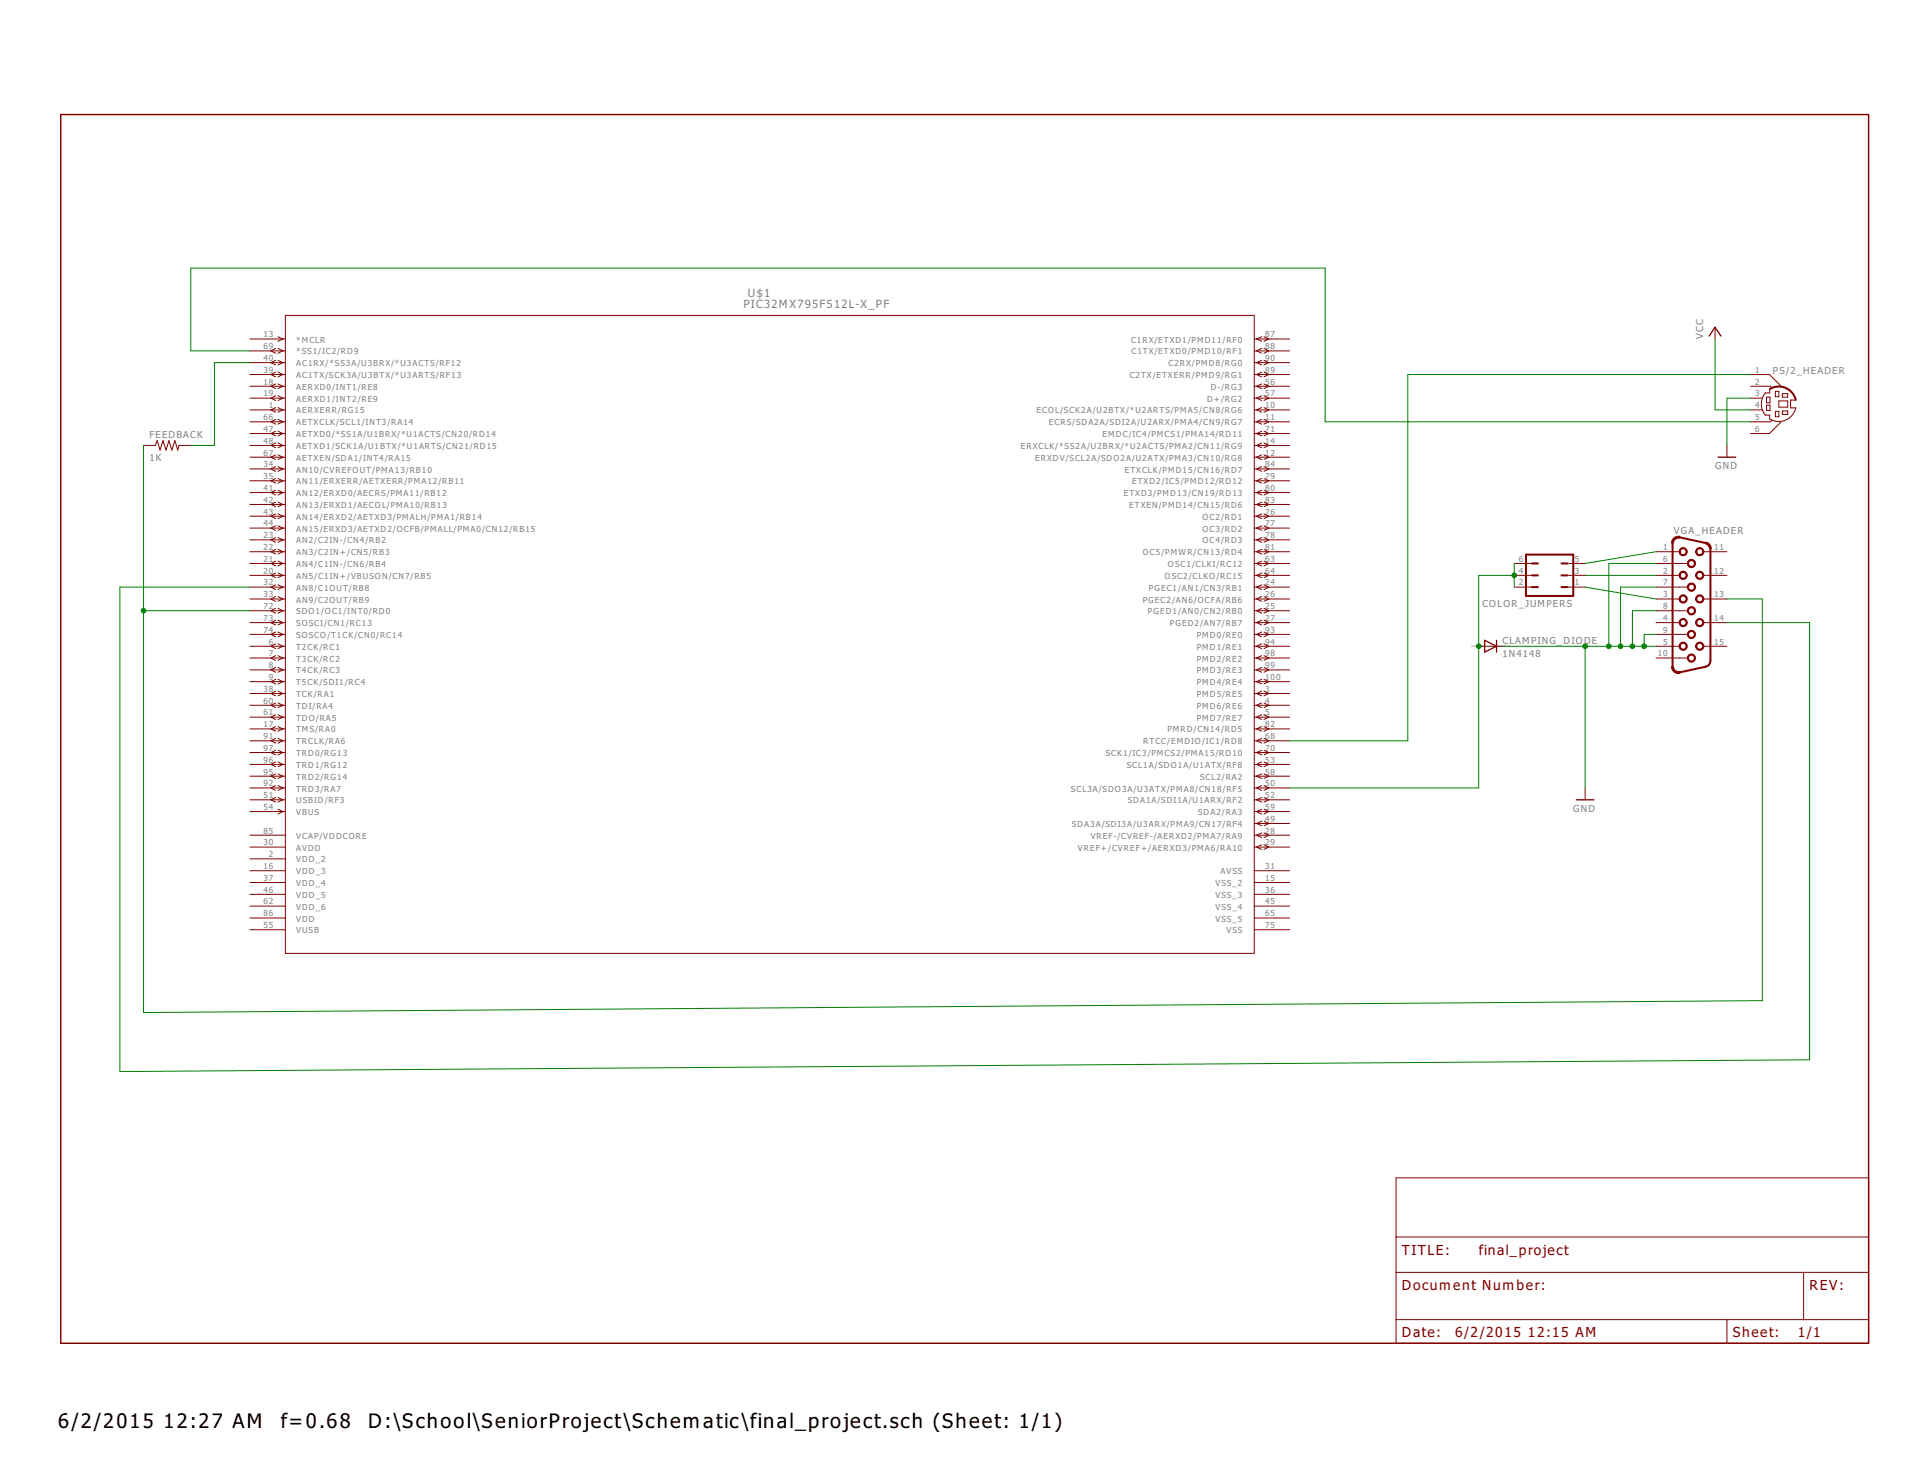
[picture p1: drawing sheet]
<svg xmlns="http://www.w3.org/2000/svg" width="279mm" height="216mm" viewBox="0 0 279 216" stroke-linecap="round" stroke-linejoin="round" font-family="sans-serif">
<path d="M249.5 49.1l.9-1.3 .8 1.3M250.8 66.7h2.6M216.7 93.5l1.8 .8-1.8 .9zM218.5 93.5v1.7M230.1 116.8h2.6" fill="none" stroke="#800000" stroke-width=".19"/>
<g fill="none" stroke="#800000" stroke-width=".15">
<path d="M36.5 56.4h5.2M36.5 54.7h5.2M36.5 58.1h5.2M36.5 59.8h5.2M36.5 49.5h5.2M36.5 51.2h5.2M36.5 52.9h5.2M40.2 50.9l-.7 .3 .7 .4M40.2 52.6l-.7 .3 .7 .4M40.2 54.3l-.7 .4 .7 .3M40.2 56l-.7 .4 .7 .3M40.2 57.8l-.7 .3 .7 .4"/>
<path d="M40.2 59.5l-.7 .3 .7 .4M40.6 49.1l.7 .4-.7 .3M40.6 50.9l.7 .3-.7 .4M40.6 52.6l.7 .3-.7 .4M40.6 54.3l.7 .4-.7 .3M40.6 56l.7 .4-.7 .3M40.6 57.8l.7 .3-.7 .4M40.6 59.5l.7 .3-.7 .4M41.7 46h141.4v93.2h-141.4zM183.1 56.4h5.2M183.1 54.7h5.2M183.1 58.1h5.2"/>
<path d="M183.1 59.8h5.2M183.1 49.5h5.2M183.1 51.2h5.2M183.1 52.9h5.2M184.2 49.1l-.8 .4 .8 .3M184.2 50.9l-.8 .3 .8 .4M184.2 52.6l-.8 .3 .8 .4M184.2 54.3l-.8 .4 .8 .3M184.2 56l-.8 .4 .8 .3M184.2 57.8l-.8 .3 .8 .4M184.2 59.5l-.8 .3 .8 .4M184.5 49.1l.7 .4-.7 .3"/>
<path d="M184.5 50.9l.7 .3-.7 .4M184.5 52.6l.7 .3-.7 .4M184.5 54.3l.7 .4-.7 .3M184.5 56l.7 .4-.7 .3M184.5 57.8l.7 .3-.7 .4M184.5 59.5l.7 .3-.7 .4M250.4 47.8v1.7M255.5 56.4h3l.1 .2M255.5 54.7h2.8l1.7 1.7M255.5 58.1h1.8M255.5 59.8h1.8M257.9 58h.5v.8h-.5z"/>
<path d="M257.9 59.1h.5v.8h-.5zM258.3 56.8v.6h-.6a2.58 2.58 0 0 0 0 3.2h.6v.6a2.56 2.56 0 0 0 3.8-1.7h-.7v-1.1h.7M259.2 57.1h.5v.8h-.5zM259.7 58.5h1.3v.9h-1.3zM260.2 57.5h.8v.5h-.8zM260.2 60h.8v.5h-.8zM21 65h1.7l.2-.7 .5 1.4 .4-1.4 .4 1.4 .5-1.4 .4 1.4 .4-1.4 .5 1.4 .1-.7h1.8M36.5 65h5.2M36.5 61.6h5.2M36.5 63.3h5.2M36.5 66.7h5.2M36.5 68.5h5.2"/>
<path d="M36.5 70.2h5.2M36.5 71.9h5.2M36.5 73.6h5.2M36.5 75.4h5.2M36.5 77.1h5.2M36.5 78.8h5.2M40.2 61.2l-.7 .4 .7 .3M40.2 62.9l-.7 .4 .7 .3M40.2 64.7l-.7 .3 .7 .4M40.2 66.4l-.7 .3 .7 .4M40.2 68.1l-.7 .4 .7 .3M40.2 69.8l-.7 .4 .7 .3"/>
<path d="M40.2 71.6l-.7 .3 .7 .4M40.2 73.3l-.7 .3 .7 .4M40.2 75l-.7 .4 .7 .3M40.2 76.8l-.7 .3 .7 .3M40.2 78.5l-.7 .3 .7 .4M40.6 61.2l.7 .4-.7 .3M40.6 62.9l.7 .4-.7 .3M40.6 64.7l.7 .3-.7 .4M40.6 66.4l.7 .3-.7 .4M40.6 68.1l.7 .4-.7 .3M40.6 69.8l.7 .4-.7 .3M40.6 71.6l.7 .3-.7 .4"/>
<path d="M40.6 73.3l.7 .3-.7 .4M40.6 75l.7 .4-.7 .3M40.6 76.8l.7 .3-.7 .3M40.6 78.5l.7 .3-.7 .4M183.1 65h5.2M183.1 61.6h5.2M183.1 63.3h5.2M183.1 66.7h5.2M183.1 68.5h5.2M183.1 70.2h5.2M183.1 71.9h5.2M183.1 73.6h5.2"/>
<path d="M183.1 75.4h5.2M183.1 77.1h5.2M183.1 78.8h5.2M184.2 61.2l-.8 .4 .8 .3M184.2 62.9l-.8 .4 .8 .3M184.2 64.7l-.8 .3 .8 .4M184.2 66.4l-.8 .3 .8 .4M184.2 68.1l-.8 .4 .8 .3M184.2 69.8l-.8 .4 .8 .3M184.2 71.6l-.8 .3 .8 .4M184.2 73.3l-.8 .3 .8 .4M184.2 75l-.8 .4 .8 .3"/>
<path d="M184.2 76.8l-.8 .3 .8 .3M184.2 78.5l-.8 .3 .8 .4M184.5 61.2l.7 .4-.7 .3M184.5 62.9l.7 .4-.7 .3M184.5 64.7l.7 .3-.7 .4M184.5 66.4l.7 .3-.7 .4M184.5 68.1l.7 .4-.7 .3M184.5 69.8l.7 .4-.7 .3M184.5 71.6l.7 .3-.7 .4M184.5 73.3l.7 .3-.7 .4M184.5 75l.7 .4-.7 .3M184.5 76.8l.7 .3-.7 .3"/>
<path d="M184.5 78.5l.7 .3-.7 .4M252.1 65v1.7M258.6 61.4l-.1 .2h-3M259.2 60h.5v.8h-.5zM260 61.6l-1.7 1.7h-2.8M36.5 94.3h5.2M36.5 82.3h5.2M36.5 85.7h5.2M36.5 89.2h5.2M36.5 92.6h5.2M36.5 96.1h5.2M36.5 80.5h5.2"/>
<path d="M36.5 84h5.2M36.5 87.4h5.2M36.5 90.9h5.2M36.5 97.8h5.2M36.5 99.5h5.2M40.2 80.2l-.7 .3 .7 .4M40.2 81.9l-.7 .4 .7 .3M40.2 83.7l-.7 .3 .7 .3M40.2 85.4l-.7 .3 .7 .4M40.2 87.1l-.7 .3 .7 .4M40.2 88.8l-.7 .4 .7 .3M40.2 90.5l-.7 .4 .7 .3"/>
<path d="M40.2 92.3l-.7 .3 .7 .4M40.2 94l-.7 .3 .7 .4M40.2 95.7l-.7 .4 .7 .3M40.2 97.4l-.7 .4 .7 .3M40.2 99.2l-.7 .3 .7 .3M40.6 80.2l.7 .3-.7 .4M40.6 81.9l.7 .4-.7 .3M40.6 83.7l.7 .3-.7 .3M40.6 85.4l.7 .3-.7 .4M40.6 87.1l.7 .3-.7 .4M40.6 88.8l.7 .4-.7 .3M40.6 90.5l.7 .4-.7 .3"/>
<path d="M40.6 92.3l.7 .3-.7 .4M40.6 94l.7 .3-.7 .4M40.6 95.7l.7 .4-.7 .3M40.6 97.4l.7 .4-.7 .3M40.6 99.2l.7 .3-.7 .3M183.1 94.3h5.2M183.1 82.3h5.2M183.1 85.7h5.2M183.1 89.2h5.2M183.1 92.6h5.2M183.1 96.1h5.2M183.1 80.5h5.2"/>
<path d="M183.1 84h5.2M183.1 87.4h5.2M183.1 90.9h5.2M183.1 97.8h5.2M183.1 99.5h5.2M184.2 80.2l-.8 .3 .8 .4M184.2 81.9l-.8 .4 .8 .3M184.2 83.7l-.8 .3 .8 .3M184.2 85.4l-.8 .3 .8 .4M184.2 87.1l-.8 .3 .8 .4M184.2 88.8l-.8 .4 .8 .3M184.2 90.5l-.8 .4 .8 .3"/>
<path d="M184.2 92.3l-.8 .3 .8 .4M184.2 94l-.8 .3 .8 .4M184.2 95.7l-.8 .4 .8 .3M184.2 97.4l-.8 .4 .8 .3M184.2 99.2l-.8 .3 .8 .3M184.5 80.2l.7 .3-.7 .4M184.5 81.9l.7 .4-.7 .3M184.5 83.7l.7 .3-.7 .3M184.5 85.4l.7 .3-.7 .4M184.5 87.1l.7 .3-.7 .4M184.5 88.8l.7 .4-.7 .3M184.5 90.5l.7 .4-.7 .3"/>
<path d="M184.5 92.3l.7 .3-.7 .4M184.5 94l.7 .3-.7 .4M184.5 95.7l.7 .4-.7 .3M184.5 97.4l.7 .4-.7 .3M184.5 99.2l.7 .3-.7 .3M215.9 94.3h3.4M221 82.3h2.6M221 85.7h2.6M221 84h2.6M228.8 82.3h2.6M228.8 85.7h2.6M228.8 84h2.6"/>
<path d="M241.7 94.3h3.5M241.7 82.3h4.7M241.7 85.7h4.7M241.7 89.2h4.7M241.7 92.6h4.7M241.7 96.1h4.7M241.7 80.5h3.5M241.7 84h3.5M241.7 87.4h3.5M241.7 90.9h3.5M248.6 94.3h3.5M248.6 80.5h3.5"/>
<path d="M248.6 84h3.5M248.6 87.4h3.5M248.6 90.9h3.5M36.5 101.2h5.2M36.5 103h5.2M36.5 104.7h5.2M36.5 106.4h5.2M36.5 108.1h5.2M36.5 109.9h5.2M36.5 111.6h5.2M36.5 113.3h5.2M36.5 115h5.2"/>
<path d="M36.5 116.8h5.2M36.5 118.5h5.2M40.2 100.9l-.7 .3 .7 .4M40.2 102.6l-.7 .4 .7 .3M40.2 104.3l-.7 .4 .7 .3M40.2 106.1l-.7 .3 .7 .3M40.2 107.8l-.7 .3 .7 .4M40.2 109.5l-.7 .4 .7 .3M40.2 111.2l-.7 .4 .7 .3M40.2 113l-.7 .3 .7 .3M40.2 114.7l-.7 .3 .7 .4M40.2 116.4l-.7 .4 .7 .3"/>
<path d="M40.6 100.9l.7 .3-.7 .4M40.6 102.6l.7 .4-.7 .3M40.6 104.3l.7 .4-.7 .3M40.6 106.1l.7 .3-.7 .3M40.6 107.8l.7 .3-.7 .4M40.6 109.5l.7 .4-.7 .3M40.6 111.2l.7 .4-.7 .3M40.6 113l.7 .3-.7 .3M40.6 114.7l.7 .3-.7 .4M40.6 116.4l.7 .4-.7 .3M40.6 118.1l.7 .4-.7 .3M183.1 101.2h5.2"/>
<path d="M183.1 103h5.2M183.1 104.7h5.2M183.1 106.4h5.2M183.1 108.1h5.2M183.1 109.9h5.2M183.1 111.6h5.2M183.1 113.3h5.2M183.1 115h5.2M183.1 116.8h5.2M183.1 118.5h5.2M184.2 100.9l-.8 .3 .8 .4M184.2 102.6l-.8 .4 .8 .3"/>
<path d="M184.2 104.3l-.8 .4 .8 .3M184.2 106.1l-.8 .3 .8 .3M184.2 107.8l-.8 .3 .8 .4M184.2 109.5l-.8 .4 .8 .3M184.2 111.2l-.8 .4 .8 .3M184.2 113l-.8 .3 .8 .3M184.2 114.7l-.8 .3 .8 .4M184.2 116.4l-.8 .4 .8 .3M184.2 118.1l-.8 .4 .8 .3M184.2 119.9l-.8 .3 .8 .3M184.5 100.9l.7 .3-.7 .4M184.5 102.6l.7 .4-.7 .3"/>
<path d="M184.5 104.3l.7 .4-.7 .3M184.5 106.1l.7 .3-.7 .3M184.5 107.8l.7 .3-.7 .4M184.5 109.5l.7 .4-.7 .3M184.5 111.2l.7 .4-.7 .3M184.5 113l.7 .3-.7 .3M184.5 114.7l.7 .3-.7 .4M184.5 116.4l.7 .4-.7 .3M184.5 118.1l.7 .4-.7 .3M184.5 119.9l.7 .3-.7 .3M231.4 115v1.8M36.5 121.9h5.2"/>
<path d="M36.5 123.7h5.2M36.5 125.4h5.2M36.5 127.1h5.2M36.5 128.8h5.2M36.5 130.6h5.2M36.5 132.3h5.2M36.5 134h5.2M36.5 135.7h5.2M183.1 121.9h5.2M183.1 123.7h5.2M183.1 127.1h5.2M183.1 128.8h5.2"/>
<path d="M183.1 130.6h5.2M183.1 132.3h5.2M183.1 134h5.2M183.1 135.7h5.2M183.1 120.2h5.2M184.2 121.6l-.8 .3 .8 .4M184.2 123.3l-.8 .4 .8 .3M184.5 121.6l.7 .3-.7 .4M184.5 123.3l.7 .4-.7 .3M203.8 171.9h69v24.2h-69zM203.8 185.7h69M203.8 192.6h69"/>
<path d="M203.8 180.6h69M252.1 192.6v3.5M263.3 185.7v6.9"/>
</g>
<g fill="#800000" stroke="#800000" stroke-width=".15">
<path d="M244.2 78.7a1.03 1.03 0 0 1 1-.4v.3a.74 .74 0 0 0-.9 .7h-.3z" fill-rule="evenodd"/>
<path d="M249 79.1a.95 .95 0 0 1 .8 1h-.3l-.1-.4-.4-.3z" fill-rule="evenodd"/>
<path d="M244 97.3h.3a.74 .74 0 0 0 .9 .7v.3a1 1 0 0 1-1.2-1z" fill-rule="evenodd"/>
<path d="M246.5 81.8a.6 .6 0 0 1 .9 .1 .6 .6 0 0 1-.3 .9 .6 .6 0 0 1-.8-.5h.2a.43 .43 0 0 1 .6-.4 .43 .43 0 0 1 .1 .7 .43 .43 0 0 1-.7-.2v-.1h-.2z" fill-rule="evenodd"/>
<path d="M247.7 80.1a.61 .61 0 0 1 .9 .1 .61 .61 0 0 1-.3 .9 .61 .61 0 0 1-.8-.6h.2a.44 .44 0 0 1 .6-.3 .44 .44 0 0 1 .1 .7 .44 .44 0 0 1-.7-.2v-.2h-.2z" fill-rule="evenodd"/>
<path d="M245.3 80.1a.6 .6 0 0 1 .9 .1 .6 .6 0 0 1-.3 .9 .6 .6 0 0 1-.8-.6h.2a.44 .44 0 0 1 .6-.3 .44 .44 0 0 1 .1 .7 .44 .44 0 0 1-.7-.2v-.2h-.2z" fill-rule="evenodd"/>
<path d="M247.7 83.6a.61 .61 0 0 1 .9 .1 .61 .61 0 0 1-.3 .9 .61 .61 0 0 1-.8-.6h.2a.44 .44 0 0 1 .6-.4 .44 .44 0 0 1 .1 .8 .44 .44 0 0 1-.7-.2v-.2h-.2z" fill-rule="evenodd"/>
<path d="M245.3 83.6a.6 .6 0 0 1 .9 .1 .6 .6 0 0 1-.3 .9 .6 .6 0 0 1-.8-.6h.2a.44 .44 0 0 1 .6-.4 .44 .44 0 0 1 .1 .8 .44 .44 0 0 1-.7-.2v-.2h-.2z" fill-rule="evenodd"/>
<path d="M247.7 87a.61 .61 0 0 1 .9 .1 .61 .61 0 0 1-.3 .9 .61 .61 0 0 1-.8-.6h.2a.44 .44 0 0 1 .6-.3 .44 .44 0 0 1 .1 .7 .44 .44 0 0 1-.7-.2v-.2h-.2z" fill-rule="evenodd"/>
<path d="M245.3 87a.6 .6 0 0 1 .9 .1 .6 .6 0 0 1-.3 .9 .6 .6 0 0 1-.8-.6h.2a.44 .44 0 0 1 .6-.3 .44 .44 0 0 1 .1 .7 .44 .44 0 0 1-.7-.2v-.2h-.2z" fill-rule="evenodd"/>
<path d="M247.7 90.5a.61 .61 0 0 1 .9 .1 .61 .61 0 0 1-.3 .9 .61 .61 0 0 1-.8-.6h.2a.44 .44 0 0 1 .6-.4 .44 .44 0 0 1 .1 .8 .44 .44 0 0 1-.7-.2v-.2h-.2z" fill-rule="evenodd"/>
<path d="M245.3 90.5a.6 .6 0 0 1 .9 .1 .6 .6 0 0 1-.3 .9 .6 .6 0 0 1-.8-.6h.2a.44 .44 0 0 1 .6-.4 .44 .44 0 0 1 .1 .8 .44 .44 0 0 1-.7-.2v-.2h-.2z" fill-rule="evenodd"/>
<path d="M247.7 93.9a.61 .61 0 0 1 .9 .1 .61 .61 0 0 1-.3 .9 .61 .61 0 0 1-.8-.6h.2a.43 .43 0 0 1 .6-.3 .43 .43 0 0 1 .1 .7 .43 .43 0 0 1-.7-.2v-.2h-.2z" fill-rule="evenodd"/>
<path d="M245.3 93.9a.6 .6 0 0 1 .9 .1 .6 .6 0 0 1-.3 .9 .6 .6 0 0 1-.8-.6h.2a.43 .43 0 0 1 .6-.3 .43 .43 0 0 1 .1 .7 .43 .43 0 0 1-.7-.2v-.2h-.2z" fill-rule="evenodd"/>
<path d="M246.5 85.3a.6 .6 0 0 1 .9 .1 .6 .6 0 0 1-.3 .9 .6 .6 0 0 1-.8-.6h.2a.43 .43 0 0 1 .6-.4 .43 .43 0 0 1 .1 .8 .43 .43 0 0 1-.7-.2v-.2h-.2z" fill-rule="evenodd"/>
<path d="M246.5 88.7a.6 .6 0 0 1 .9 .1 .6 .6 0 0 1-.3 .9 .6 .6 0 0 1-.8-.5h.2a.44 .44 0 0 1 .6-.4 .44 .44 0 0 1 .1 .7 .44 .44 0 0 1-.7-.2v-.1h-.2z" fill-rule="evenodd"/>
<path d="M246.5 92.2a.6 .6 0 0 1 .9 .1 .6 .6 0 0 1-.3 .9 .6 .6 0 0 1-.8-.6h.2a.44 .44 0 0 1 .6-.4 .44 .44 0 0 1 .1 .8 .44 .44 0 0 1-.7-.2v-.2h-.2z" fill-rule="evenodd"/>
<path d="M246.5 95.6a.6 .6 0 0 1 .9 .1 .6 .6 0 0 1-.3 .9 .6 .6 0 0 1-.8-.5h.2a.44 .44 0 0 1 .6-.4 .44 .44 0 0 1 .1 .7 .44 .44 0 0 1-.7-.2v-.1h-.2z" fill-rule="evenodd"/>
<path d="M258.3 56.7a2.6 2.6 0 0 1 3.9 1.7h-.1a2.5 2.5 0 0 0-3.7-1.5z" fill-rule="evenodd"/>
</g>
<path d="M244.2 79.3v18M245.2 78.4l3.8 .9M222.8 81h6.9v6h-6.9zM223.6 85.7h.9M223.6 84h.9M223.6 82.3h.9M227.9 85.7h.9M227.9 84h.9M227.9 82.3h.9M249.7 80.1v16.4a.87 .87 0 0 1-.7 .8l-3.8 .8" fill="none" stroke="#800000" stroke-width=".3"/>
<path d="M8.9 16.7h263.9v179.4h-263.9z" fill="none" stroke="#800000" stroke-width=".21"/>
<g fill="none" stroke="#008000" stroke-width=".15">
<path d="M36.5 51.2h-8.6v-12.1h165.5v22.5h62.1M36.5 52.9h-5.2v12.1h-3.4M250.4 49.5v10.3h5.1M255.5 54.7h-50v53.4h-17.2M255.5 58.1h-3.4v6.9M21 65v82.8l236.3-1.7v-58.7h-5.2M21 89.2h15.5M36.5 85.7h-19v70.7l246.7-1.7v-63.8h-12.1M219.3 94.3h22.4M221 84h-5.1v31h-27.6M221 82.3v3.4M231.4 84h10.3"/>
<path d="M231.4 85.7l10.3 1.7M231.4 94.3v20.7M241.7 80.5l-10.3 1.8M241.7 89.2h-3.4v5.1M241.7 85.7h-5.1v8.6M241.7 82.3h-6.9v12M241.7 92.6h-1.7v1.7"/>
</g>
<g fill="#008000" stroke="#008000" stroke-width=".15">
<circle cx="221" cy="84" r=".34"/>
<circle cx="215.9" cy="94.3" r=".34"/>
<circle cx="21" cy="89.2" r=".34"/>
<circle cx="231.4" cy="94.3" r=".34"/>
<circle cx="234.8" cy="94.3" r=".34"/>
<circle cx="236.6" cy="94.3" r=".34"/>
<circle cx="238.3" cy="94.3" r=".34"/>
<circle cx="240" cy="94.3" r=".34"/>
</g>
<g font-size="3.5">
<text x="8.5" y="208.5">6/2/2015</text>
<text x="23.9" y="208.5">12:27 AM</text>
<text x="41" y="208.5">f=0.68</text>
<text x="53.7" y="208.5">D:\School\SeniorProject\Schematic\final_project.sch (Sheet: 1/1)</text>
</g>
<g font-size="2.4" fill="#800000">
<text x="204.7" y="183.2">TITLE:</text>
<text x="215.9" y="183.2">final_project</text>
<text x="204.7" y="188.3">Document Number:</text>
<text x="264.2" y="188.3">REV:</text>
<text x="204.7" y="195.2">Date:</text>
<text x="212.4" y="195.2">6/2/2015</text>
<text x="223" y="195.2">12:15 AM</text>
<text x="252.9" y="195.2">Sheet:</text>
<text x="262.4" y="195.2">1/1</text>
</g>
<g font-size="2" fill="#808080">
<text x="108.5" y="45">PIC32MX795F512L-X_PF</text>
<text x="109.2" y="43.3">U$1</text>
</g>
<g font-size="1.7" fill="#808080">
<text x="248.6" y="49.5" transform="rotate(-90 248.6 49.5)">VCC</text>
<text x="258.8" y="54.7">PS/2_HEADER</text>
<text x="21.8" y="64">FEEDBACK</text>
<text x="21.8" y="67.3">1K</text>
<text x="250.4" y="68.5">GND</text>
<text x="244.3" y="77.9">VGA_HEADER</text>
<text x="216.4" y="88.6">COLOR_JUMPERS</text>
<text x="219.3" y="95.9">1N4148</text>
<text x="219.3" y="94">CLAMPING_DIODE</text>
<text x="229.7" y="118.5">GND</text>
</g>
<g font-size="1.5" fill="#808080">
<text x="38.5" y="49.3">13</text>
<text x="38.5" y="51">69</text>
<text x="38.5" y="52.7">40</text>
<text x="43.2" y="50">*MCLR</text>
<text x="43.2" y="51.7">*SS1/IC2/RD9</text>
<text x="43.2" y="53.5">AC1RX/*SS3A/U3BRX/*U3ACTS/RF12</text>
<text x="165.1" y="50">C1RX/ETXD1/PMD11/RF0</text>
<text x="165.2" y="51.7">C1TX/ETXD0/PMD10/RF1</text>
<text x="170.6" y="53.5">C2RX/PMD8/RG0</text>
<text x="184.7" y="49.3">87</text>
<text x="184.7" y="51">88</text>
<text x="184.7" y="52.7">90</text>
<text x="38.5" y="54.4">39</text>
<text x="38.5" y="56.1">18</text>
<text x="38.5" y="57.9">19</text>
<text x="39.3" y="59.6">1</text>
<text x="43.2" y="55.2">AC1TX/SCK3A/U3BTX/*U3ARTS/RF13</text>
<text x="43.2" y="56.9">AERXD0/INT1/RE8</text>
<text x="43.2" y="58.6">AERXD1/INT2/RE9</text>
<text x="164.9" y="55.2">C2TX/ETXERR/PMD9/RG1</text>
<text x="176.2" y="58.6">D+/RG2</text>
<text x="176.7" y="56.9">D-/RG3</text>
<text x="184.7" y="54.4">89</text>
<text x="184.7" y="56.1">56</text>
<text x="184.7" y="57.9">57</text>
<text x="184.7" y="59.6">10</text>
<text x="256.2" y="54.4">1</text>
<text x="256.2" y="56.1">2</text>
<text x="256.2" y="57.9">3</text>
<text x="256.2" y="59.6">4</text>
<text x="38.5" y="61.3">66</text>
<text x="38.5" y="63">47</text>
<text x="38.5" y="64.8">48</text>
<text x="43.2" y="60.4">AERXERR/RG15</text>
<text x="43.2" y="62.1">AETXCLK/SCL1/INT3/RA14</text>
<text x="43.2" y="63.8">AETXD0/*SS1A/U1BRX/*U1ACTS/CN20/RD14</text>
<text x="43.2" y="65.5">AETXD1/SCK1A/U1BTX/*U1ARTS/CN21/RD15</text>
<text x="149" y="65.5">ERXCLK/*SS2A/U2BRX/*U2ACTS/PMA2/CN11/RG9</text>
<text x="151.3" y="60.4">ECOL/SCK2A/U2BTX/*U2ARTS/PMA5/CN8/RG6</text>
<text x="153.1" y="62.1">ECRS/SDA2A/SDI2A/U2ARX/PMA4/CN9/RG7</text>
<text x="161" y="63.8">EMDC/IC4/PMCS1/PMA14/RD11</text>
<text x="184.7" y="61.3">11</text>
<text x="184.7" y="63">71</text>
<text x="184.7" y="64.8">14</text>
<text x="256.2" y="61.3">5</text>
<text x="256.2" y="63">6</text>
<text x="38.5" y="66.5">67</text>
<text x="38.5" y="68.2">34</text>
<text x="38.5" y="69.9">35</text>
<text x="38.5" y="71.7">41</text>
<text x="43.2" y="67.3">AETXEN/SDA1/INT4/RA15</text>
<text x="43.2" y="69">AN10/CVREFOUT/PMA13/RB10</text>
<text x="43.2" y="70.7">AN11/ERXERR/AETXERR/PMA12/RB11</text>
<text x="151.1" y="67.3">ERXDV/SCL2A/SDO2A/U2ATX/PMA3/CN10/RG8</text>
<text x="164.2" y="69">ETXCLK/PMD15/CN16/RD7</text>
<text x="165.3" y="70.7">ETXD2/IC5/PMD12/RD12</text>
<text x="184.7" y="66.5">12</text>
<text x="184.7" y="68.2">84</text>
<text x="184.7" y="69.9">79</text>
<text x="184.7" y="71.7">80</text>
<text x="38.5" y="73.4">42</text>
<text x="38.5" y="75.1">43</text>
<text x="38.5" y="76.8">44</text>
<text x="43.2" y="72.4">AN12/ERXD0/AECRS/PMA11/RB12</text>
<text x="43.2" y="74.2">AN13/ERXD1/AECOL/PMA10/RB13</text>
<text x="43.2" y="75.9">AN14/ERXD2/AETXD3/PMALH/PMA1/RB14</text>
<text x="43.2" y="77.6">AN15/ERXD3/AETXD2/OCFB/PMALL/PMA0/CN12/RB15</text>
<text x="164" y="72.4">ETXD3/PMD13/CN19/RD13</text>
<text x="164.8" y="74.2">ETXEN/PMD14/CN15/RD6</text>
<text x="175.5" y="75.9">OC2/RD1</text>
<text x="175.5" y="77.6">OC3/RD2</text>
<text x="184.7" y="73.4">83</text>
<text x="184.7" y="75.1">76</text>
<text x="184.7" y="76.8">77</text>
<text x="38.5" y="78.6">23</text>
<text x="38.5" y="80.3">22</text>
<text x="38.5" y="82">21</text>
<text x="38.5" y="83.7">20</text>
<text x="43.2" y="79.3">AN2/C2IN-/CN4/RB2</text>
<text x="43.2" y="81.1">AN3/C2IN+/CN5/RB3</text>
<text x="43.2" y="82.8">AN4/C1IN-/CN6/RB4</text>
<text x="166.8" y="81.1">OC5/PMWR/CN13/RD4</text>
<text x="170.5" y="82.8">OSC1/CLKI/RC12</text>
<text x="175.5" y="79.3">OC4/RD3</text>
<text x="184.7" y="78.6">78</text>
<text x="184.7" y="80.3">81</text>
<text x="184.7" y="82">63</text>
<text x="184.7" y="83.7">64</text>
<text x="221.7" y="83.7">4</text>
<text x="221.7" y="82">6</text>
<text x="229.9" y="83.7">3</text>
<text x="229.9" y="82">5</text>
<text x="242.8" y="80.3">1</text>
<text x="242.8" y="83.7">2</text>
<text x="242.8" y="82">6</text>
<text x="250.2" y="80.3">11</text>
<text x="250.2" y="83.7">12</text>
<text x="38.5" y="85.5">32</text>
<text x="38.5" y="87.2">33</text>
<text x="38.5" y="88.9">72</text>
<text x="43.2" y="84.5">AN5/C1IN+/VBUSON/CN7/RB5</text>
<text x="43.2" y="86.2">AN8/C1OUT/RB8</text>
<text x="43.2" y="88">AN9/C2OUT/RB9</text>
<text x="43.2" y="89.7">SDO1/OC1/INT0/RD0</text>
<text x="166.8" y="88">PGEC2/AN6/OCFA/RB6</text>
<text x="167.6" y="89.7">PGED1/AN0/CN2/RB0</text>
<text x="167.7" y="86.2">PGEC1/AN1/CN3/RB1</text>
<text x="170" y="84.5">OSC2/CLKO/RC15</text>
<text x="184.7" y="85.5">24</text>
<text x="184.7" y="87.2">26</text>
<text x="184.7" y="88.9">25</text>
<text x="221.7" y="85.5">2</text>
<text x="229.9" y="85.5">1</text>
<text x="242.8" y="87.2">3</text>
<text x="242.8" y="85.5">7</text>
<text x="242.8" y="88.9">8</text>
<text x="250.2" y="87.2">13</text>
<text x="38.5" y="90.6">73</text>
<text x="38.5" y="92.4">74</text>
<text x="39.3" y="94.1">6</text>
<text x="39.3" y="95.8">7</text>
<text x="43.2" y="91.4">SOSCI/CN1/RC13</text>
<text x="43.2" y="93.1">SOSCO/T1CK/CN0/RC14</text>
<text x="43.2" y="94.9">T2CK/RC1</text>
<text x="170.8" y="91.4">PGED2/AN7/RB7</text>
<text x="174.7" y="93.1">PMD0/RE0</text>
<text x="174.7" y="94.9">PMD1/RE1</text>
<text x="184.7" y="90.6">27</text>
<text x="184.7" y="92.4">93</text>
<text x="184.7" y="94.1">94</text>
<text x="184.7" y="95.8">98</text>
<text x="242" y="95.8">10</text>
<text x="242.8" y="90.6">4</text>
<text x="242.8" y="94.1">5</text>
<text x="242.8" y="92.4">9</text>
<text x="250.2" y="90.6">14</text>
<text x="250.2" y="94.1">15</text>
<text x="38.5" y="101">38</text>
<text x="39.3" y="97.5">8</text>
<text x="39.3" y="99.3">9</text>
<text x="43.2" y="96.6">T3CK/RC2</text>
<text x="43.2" y="98.3">T4CK/RC3</text>
<text x="43.2" y="100">T5CK/SDI1/RC4</text>
<text x="43.2" y="101.7">TCK/RA1</text>
<text x="174.7" y="96.6">PMD2/RE2</text>
<text x="174.7" y="98.3">PMD3/RE3</text>
<text x="174.7" y="100">PMD4/RE4</text>
<text x="174.7" y="101.8">PMD5/RE5</text>
<text x="184.7" y="97.5">99</text>
<text x="184.7" y="99.3">100</text>
<text x="184.7" y="101">3</text>
<text x="38.5" y="102.7">60</text>
<text x="38.5" y="104.4">61</text>
<text x="38.5" y="106.2">17</text>
<text x="38.5" y="107.9">91</text>
<text x="43.2" y="103.5">TDI/RA4</text>
<text x="43.2" y="105.2">TDO/RA5</text>
<text x="43.2" y="106.9">TMS/RA0</text>
<text x="170.4" y="106.9">PMRD/CN14/RD5</text>
<text x="174.7" y="103.5">PMD6/RE6</text>
<text x="174.7" y="105.2">PMD7/RE7</text>
<text x="184.7" y="102.7">4</text>
<text x="184.7" y="104.4">5</text>
<text x="184.7" y="106.2">82</text>
<text x="184.7" y="107.9">68</text>
<text x="38.5" y="109.6">97</text>
<text x="38.5" y="111.3">96</text>
<text x="38.5" y="113.1">95</text>
<text x="43.2" y="108.6">TRCLK/RA6</text>
<text x="43.2" y="110.4">TRD0/RG13</text>
<text x="43.2" y="112.1">TRD1/RG12</text>
<text x="43.2" y="113.8">TRD2/RG14</text>
<text x="161.4" y="110.4">SCK1/IC3/PMCS2/PMA15/RD10</text>
<text x="164.5" y="112.1">SCL1A/SDO1A/U1ATX/RF8</text>
<text x="166.9" y="108.7">RTCC/EMDIO/IC1/RD8</text>
<text x="175.2" y="113.8">SCL2/RA2</text>
<text x="184.7" y="109.6">70</text>
<text x="184.7" y="111.3">53</text>
<text x="184.7" y="113.1">58</text>
<text x="38.5" y="114.8">92</text>
<text x="38.5" y="116.5">51</text>
<text x="38.5" y="118.2">54</text>
<text x="43.2" y="115.5">TRD3/RA7</text>
<text x="43.2" y="117.3">USBID/RF3</text>
<text x="43.2" y="119">VBUS</text>
<text x="156.3" y="115.5">SCL3A/SDO3A/U3ATX/PMA8/CN18/RF5</text>
<text x="164.6" y="117.3">SDA1A/SDI1A/U1ARX/RF2</text>
<text x="174.9" y="119">SDA2/RA3</text>
<text x="184.7" y="114.8">50</text>
<text x="184.7" y="116.5">52</text>
<text x="184.7" y="118.2">59</text>
<text x="184.7" y="120">49</text>
<text x="38.5" y="121.7">85</text>
<text x="38.5" y="123.4">30</text>
<text x="39.3" y="125.1">2</text>
<text x="43.2" y="122.4">VCAP/VDDCORE</text>
<text x="43.2" y="124.2">AVDD</text>
<text x="43.2" y="125.9">VDD_2</text>
<text x="156.5" y="120.7">SDA3A/SDI3A/U3ARX/PMA9/CN17/RF4</text>
<text x="157.4" y="124.2">VREF+/CVREF+/AERXD3/PMA6/RA10</text>
<text x="159.2" y="122.4">VREF-/CVREF-/AERXD2/PMA7/RA9</text>
<text x="184.7" y="121.7">28</text>
<text x="184.7" y="123.4">29</text>
<text x="38.5" y="126.9">16</text>
<text x="38.5" y="128.6">37</text>
<text x="38.5" y="130.3">46</text>
<text x="43.2" y="127.6">VDD_3</text>
<text x="43.2" y="129.3">VDD_4</text>
<text x="43.2" y="131.1">VDD_5</text>
<text x="177.4" y="129.3">VSS_2</text>
<text x="177.4" y="131.1">VSS_3</text>
<text x="178.2" y="127.6">AVSS</text>
<text x="184.7" y="126.9">31</text>
<text x="184.7" y="128.6">15</text>
<text x="184.7" y="130.3">36</text>
<text x="38.5" y="132">62</text>
<text x="38.5" y="133.8">86</text>
<text x="38.5" y="135.5">55</text>
<text x="43.2" y="132.8">VDD_6</text>
<text x="43.2" y="134.5">VDD</text>
<text x="43.2" y="136.2">VUSB</text>
<text x="177.4" y="132.8">VSS_4</text>
<text x="177.4" y="134.5">VSS_5</text>
<text x="179" y="136.2">VSS</text>
<text x="184.7" y="132">45</text>
<text x="184.7" y="133.8">65</text>
<text x="184.7" y="135.5">75</text>
</g>
<g font-size=".4" fill="#800080">
<text x="214.8" y="94.5">SpiceO</text>
<text x="215.9" y="94.5">rder 1</text>
<text x="218.3" y="94.5">SpiceOrder 2</text>
</g>
</svg>
